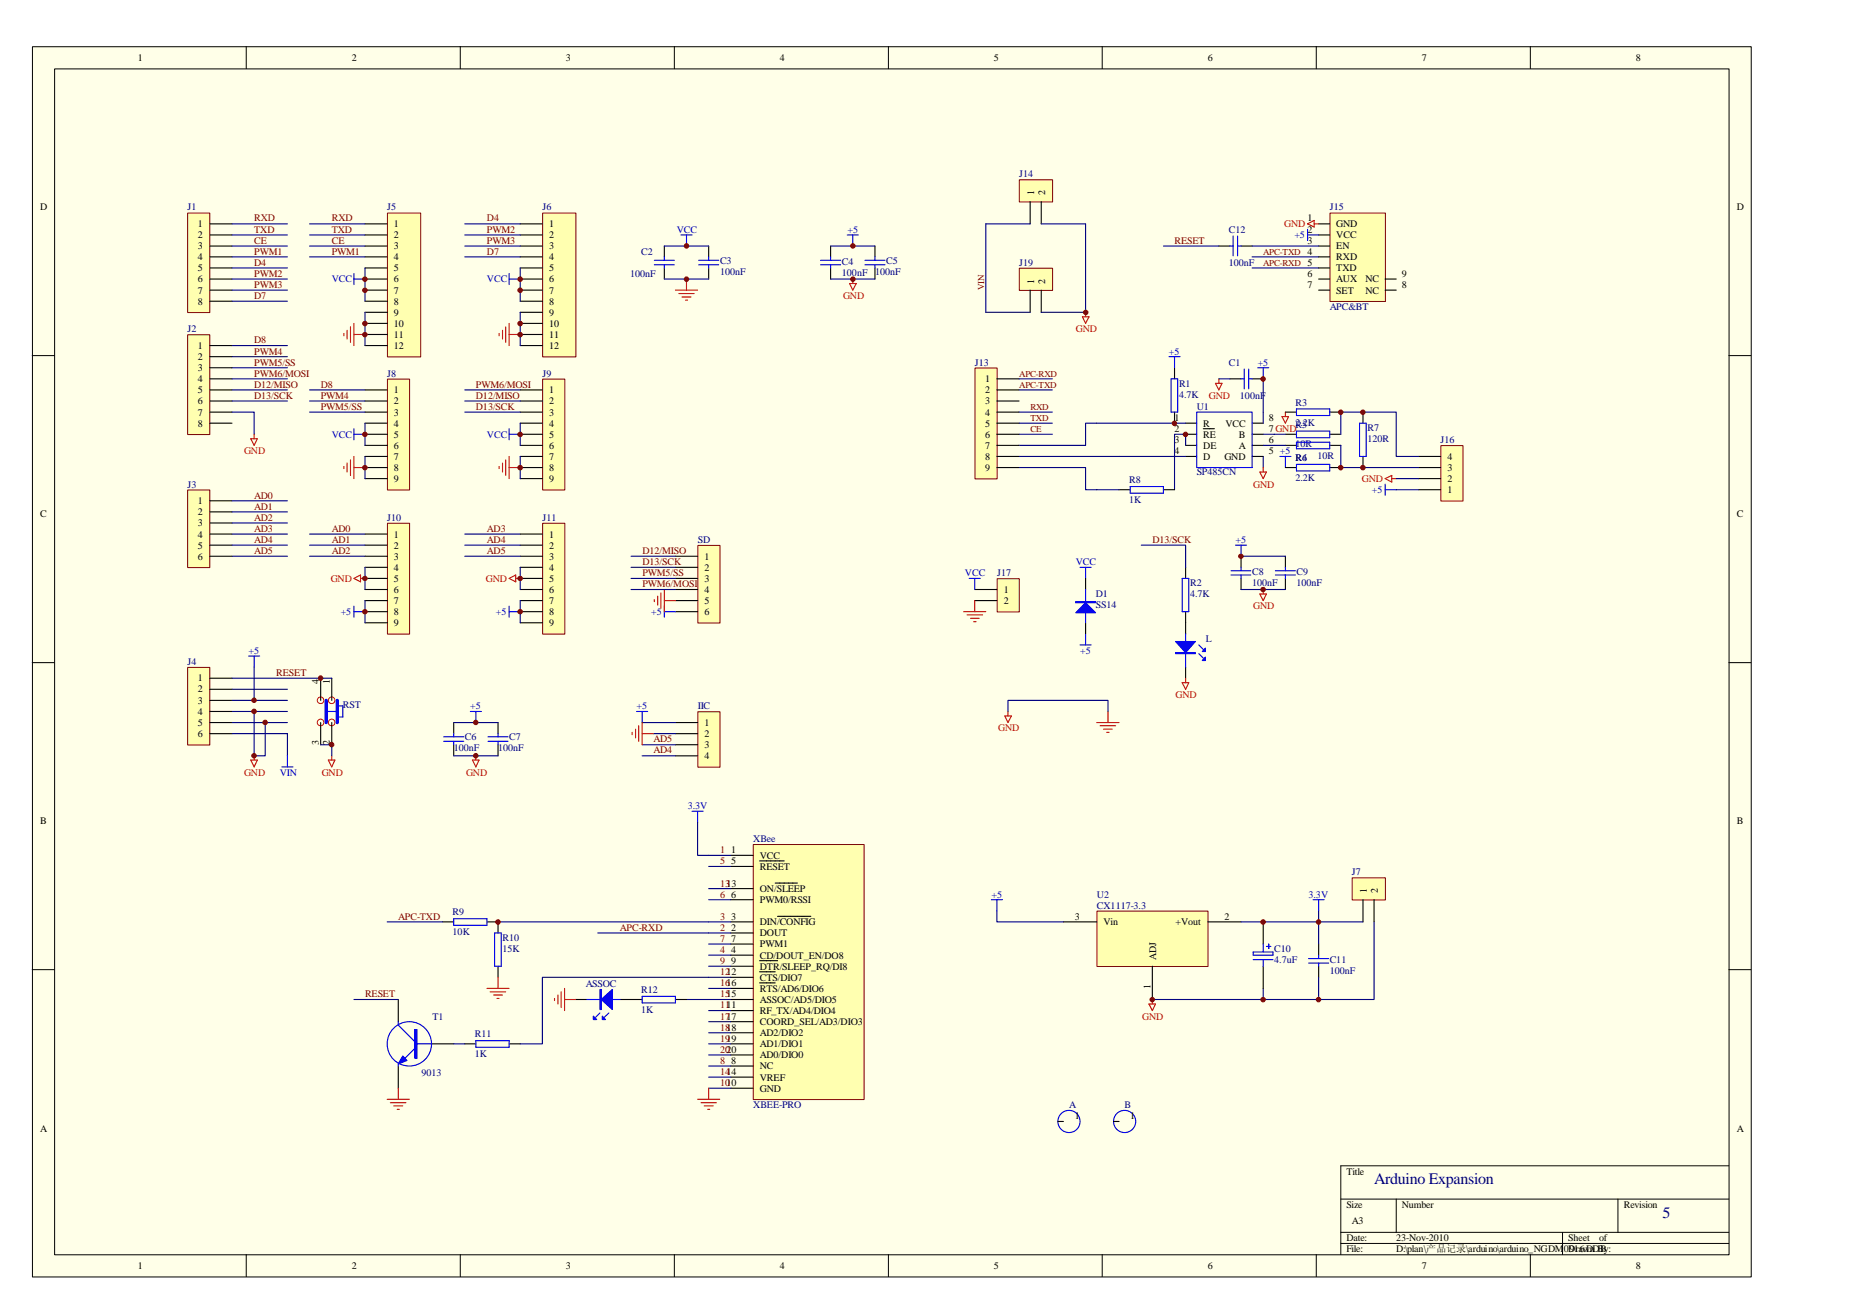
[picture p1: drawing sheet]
<svg xmlns="http://www.w3.org/2000/svg" width="297mm" height="210mm" viewBox="0 0 297 210" stroke-linecap="round" stroke-linejoin="round" font-family="sans-serif">
<path d="M5.2 7.5h275.7v197.3h-275.7z" fill="#ffffe8"/>
<g fill="none" stroke="#000" stroke-width=".16">
<path d="M5.2 7.5h275.7v197.3h-275.7zM8.8 11h268.5v190.2h-268.5zM39.5 7.5v3.5M73.8 7.5v3.5M108.2 7.5v3.5M142.5 7.5v3.5M176.8 7.5v3.5M211.1 7.5v3.5M245.4 7.5v3.5M5.2 57h3.5M277.3 57h3.5M5.2 106.3h3.5"/>
<path d="M277.3 106.3h3.5M5.2 155.5h3.5M277.3 155.5h3.5M215 192.3h62.3M215 197.6h62.3M215 199.4h62.3M223.9 192.3v5.3M250.6 197.6v3.6M259.5 192.3v5.3M277.3 186.9h-62.3v14.3M39.5 201.2v3.5M73.8 201.2v3.5"/>
<path d="M108.2 201.2v3.5M142.5 201.2v3.5M176.8 201.2v3.5M211.1 201.2v3.5M245.4 201.2v3.5"/>
</g>
<g fill="none" stroke="#000" stroke-width=".18">
<path d="M188.4 59v1.7M179.5 78.5h1.8M186.6 78.5h1.8M188.4 66.1v1.8M190.2 67.9h1.7M190.2 69.6h1.7M190.2 71.4h1.7M190.2 73.2h1.7M193 68.7h1.8M197.3 60.7h1.7M200.8 67.9h1.8M200.8 69.6h1.8"/>
<path d="M200.8 71.4h1.8M200.8 73.2h1.8M200.8 60.7h1.8M206.2 69.6h1.7M206.2 71.4h1.7M206.2 66.1h1.7M206.2 75h1.7M213.3 69.6h1.8M213.3 71.4h1.8M213.3 66.1h1.8M213.3 75h1.8M218.6 66.1v1.8"/>
<path d="M218.6 73.2v1.8M190.2 91v1.8M190.2 98.1v1.8"/>
</g>
<g fill="none" stroke="#00f" stroke-width=".18">
<path d="M187.5 57.2h1.8M188.4 57.2v1.8M199.6 59.2v3.2M200.3 59.2v3.2M201.7 59h1.8M202.6 59v1.7M181.3 78h5.3v1.1h-5.3zM187.8 60.7h1.1v5.4h-1.1zM191.9 66.1h8.9v8.9h-8.9zM199 60.7h.6M200.3 60.7h.5M205.3 73.2h1.7"/>
<path d="M206.2 73.2v1.8M207.9 65.6h5.4v1h-5.4zM207.9 69.1h5.4v1.1h-5.4zM207.9 70.9h5.4v1.1h-5.4zM207.9 74.5h5.4v1h-5.4zM218.1 67.9h1v5.3h-1zM189.6 92.8h1.1v5.3h-1.1zM198.2 87.4h1.7M199 87.4v1.8"/>
</g>
<path d="M194.9 61.5h1.1l-.5 1zM195.5 60.7v.8M202.1 75.7h1l-.5 1.1zM202.6 75v.7M205.6 66.8h1.1l-.5 1.1zM206.2 66.1v.7" fill="none" stroke="#f00" stroke-width=".18"/>
<path d="M179.5 73.2h10.7M190.2 71.4v-1.8h-1.8v8.9M195.5 60.7h1.8M202.6 60.7v7.2M202.6 73.2v1.8M202.6 69.6h3.6M202.6 71.4h3.6M215.1 66.1v3.5M215.1 71.4v3.6h3.5" fill="none" stroke="#000080" stroke-width=".18"/>
<path d="M231.1 71.5h3.6v8.8h-3.6z" fill="#ffffb0"/>
<path d="M231.1 71.5h3.6v8.8h-3.6z" fill="none" stroke="#800000" stroke-width=".16"/>
<path d="M227.5 78.5h3.6M227.5 76.8h3.6M227.5 75h3.6M227.5 73.2h3.6" fill="none" stroke="#000" stroke-width=".18"/>
<path d="M163.4 73.2h16.1M175.9 67.9h14.3M215.1 66.1h8.8v7.1h3.6M218.6 75h8.9M223.9 76.8h3.6" fill="none" stroke="#000080" stroke-width=".18"/>
<path d="M222.2 76.8l1-.6v1.1zM223.2 76.8h.7" fill="none" stroke="#f00" stroke-width=".18"/>
<path d="M62.2 34.2h5.3v23h-5.3z" fill="#ffffb0"/>
<path d="M62.1 34.2h5.4v23h-5.4z" fill="none" stroke="#800000" stroke-width=".16"/>
<path d="M58.5 35.9h3.6M58.5 37.7h3.6M58.5 39.5h3.6M58.5 41.2h3.6M58.5 43h3.6M58.5 44.7h3.6M58.5 46.5h3.6M58.5 48.3h3.6M58.5 50.1h3.6M58.5 51.9h3.6M58.5 53.6h3.6M58.5 55.4h3.6" fill="none" stroke="#000" stroke-width=".18"/>
<path d="M87.1 34.2h5.3v23h-5.3z" fill="#ffffb0"/>
<path d="M87 34.2h5.4v23h-5.4z" fill="none" stroke="#800000" stroke-width=".16"/>
<path d="M83.4 35.9h3.6M83.4 37.7h3.6M83.4 39.5h3.6M83.4 41.2h3.6M83.4 43h3.6M83.4 44.7h3.6M83.4 46.5h3.6M83.4 48.3h3.6M83.4 50.1h3.6M83.4 51.9h3.6M83.4 53.6h3.6M83.4 55.4h3.6" fill="none" stroke="#000" stroke-width=".18"/>
<path d="M40.2 70.4h1.1l-.5 1zM40.8 69.6v.8M40.2 121.9h1.1l-.5 1.1zM40.8 121.2v.7" fill="none" stroke="#f00" stroke-width=".18"/>
<path d="M160 92.8h3.5v5.3h-3.5z" fill="#ffffb0"/>
<path d="M159.9 92.8h3.6v5.3h-3.6z" fill="none" stroke="#800000" stroke-width=".16"/>
<path d="M156.3 94.5h3.6M156.3 96.3h3.6M190.2 99.9v1.7M190.2 107v1.8" fill="none" stroke="#000" stroke-width=".18"/>
<g fill="none" stroke="#f00" stroke-width=".18">
<path d="M173.6 50.8h1.1l-.6 1.1zM174.1 50.1v.7M154.6 98.1h3.5M155.1 98.6h2.5M155.7 99.1h1.4M156.2 99.7h.3M156.3 96.3v1.8M161.2 114.8h1l-.5 1.1zM161.7 114.1v.7M175.9 115.9h3.6M176.4 116.4h2.5M177 116.9h1.4"/>
<path d="M177.5 117.4h.4M177.7 114.1v1.8"/>
</g>
<path d="M155.4 92.8h1.8M156.3 92.8v1.7M190.2 101.6v5.4M192.3 104.8l.7 .7M192.3 103.4l.7 .7" fill="none" stroke="#00f" stroke-width=".18"/>
<path d="M158.1 35.9v14.2M174.1 35.9v14.2M161.7 114.1v-1.8h16v1.8" fill="none" stroke="#000080" stroke-width=".18"/>
<path d="M188.5 102.9h3.2l-1.5 1.7z" fill="#00f"/>
<path d="M188.5 102.9h3.2l-1.5 1.7zM188.5 104.6h3.2v.2h-3.2z" fill="none" stroke="#00f" stroke-width=".18"/>
<path d="M188.5 104.7h3.2" fill="none" stroke="#00f" stroke-width=".17"/>
<path d="M193.3 105.4v.5h-.5z" fill="#00f"/>
<path d="M193.3 105.4v.5h-.5z" fill="none" stroke="#00f" stroke-width=".18"/>
<path d="M193.3 103.9v.6h-.5z" fill="#00f"/>
<g fill="none" stroke="#00f" stroke-width=".18">
<path d="M109.2 37.7h1.8M110.1 37.7v1.8M135.9 37.7h1.8M136.8 37.7v1.8M209.7 36.8v1.8M209.7 37.7h1.8M104.9 42.5h3.3M104.9 41.7h3.3M106.5 41.2v.5M106.5 42.5v.5M112.1 42.5h3.2M112.1 41.7h3.2"/>
<path d="M113.7 41.2v.5M113.7 42.5v.5M131.6 42.5h3.2M131.6 41.7h3.2M133.2 41.2v.5M133.2 42.5v.5M138.7 42.5h3.2M138.7 41.7h3.2M140.3 41.2v.5M140.3 42.5v.5M222.2 77.6v1.8M222.2 78.5h1.7"/>
<path d="M173.2 91h1.8M174.1 91v1.8M197.4 92.2h3.2M197.4 91.5h3.2M199 91v.5M199 92.2v.6M204.6 92.2h3.2M204.6 91.5h3.2M206.2 91v.5M206.2 92.2v.6M71.2 118.9h3.2M71.2 118.2h3.2"/>
<path d="M72.8 117.6v.6M72.8 118.9v.5M75.4 114.1h1.8M76.3 114.1v1.8M78.3 118.9h3.2M78.3 118.2h3.2M79.9 117.6v.6M79.9 118.9v.5M173.2 103.4h1.8M174.1 101.6v1.8M193.3 103.9v.6h-.5z"/>
</g>
<g fill="none" stroke="#f00" stroke-width=".18">
<path d="M209.7 35.9l1.1-.6v1.1zM210.8 35.9h.7M108.3 46.5h3.6M108.9 47.1h2.4M109.4 47.6h1.4M109.9 48.1h.4M110.1 44.7v1.8M136.3 45.5h1l-.5 1zM136.8 44.7v.8M202.1 95.2h1l-.5 1.1zM202.6 94.5v.7M189.6 109.5h1.1l-.5 1z"/>
<path d="M190.2 108.8v.7M52.7 121.9h1l-.5 1.1zM53.2 121.2v.7M75.8 121.9h1l-.5 1.1zM76.3 121.2v.7"/>
</g>
<g fill="none" stroke="#000080" stroke-width=".18">
<path d="M106.5 39.5h7.2M133.2 39.5h7.1M106.5 44.7h7.2M133.2 44.7h7.1M200.8 41.2h10.7M200.8 43h10.7M163.4 75h10.7v3.5h5.4M163.4 66.1h5.4M163.4 67.9h5.4M163.4 69.6h5.4M175.9 67.9h-1.8v3.5h-10.7M223.9 78.5h3.6"/>
<path d="M199 89.2h7.2M199 94.5h7.2M72.8 115.9h7.1M72.8 121.2h7.1"/>
</g>
<g fill="none" stroke="#000" stroke-width=".18">
<path d="M106.5 39.5v1.7M113.7 39.5v1.7M133.2 39.5v1.7M140.3 39.5v1.7M106.5 43v1.7M113.7 43v1.7M133.2 43v1.7M140.3 43v1.7M199 89.2v1.8M199 92.8v1.7M206.2 89.2v1.8M206.2 92.8v1.7"/>
<path d="M72.8 115.9v1.7M72.8 119.4v1.8M79.9 115.9v1.7M79.9 119.4v1.8"/>
</g>
<path d="M156.4 59.1h3.5v17.7h-3.5z" fill="#ffffb0"/>
<path d="M156.4 59h3.5v17.8h-3.5z" fill="none" stroke="#800000" stroke-width=".16"/>
<path d="M159.9 60.7h3.5M159.9 62.5h3.5M159.9 64.3h3.5M159.9 66.1h3.5M159.9 67.9h3.5M159.9 69.6h3.5M159.9 71.4h3.5M159.9 73.2h3.5M159.9 75h3.5" fill="none" stroke="#000" stroke-width=".18"/>
<path d="M163.4 60.7h5.4M163.4 62.5h5.4" fill="none" stroke="#000080" stroke-width=".18"/>
<path d="M213.4 34.2h8.8v14.1h-8.8z" fill="#ffffb0"/>
<path d="M213.3 34.2h8.9v14.1h-8.9z" fill="none" stroke="#800000" stroke-width=".16"/>
<path d="M211.5 35.9h1.8M211.5 37.7h1.8M211.5 39.5h1.8M211.5 41.2h1.8M211.5 43h1.8M211.5 44.7h1.8M211.5 46.5h1.8M222.2 44.7h1.7M222.2 46.5h1.7" fill="none" stroke="#000" stroke-width=".18"/>
<circle cx="53.2" cy="112.3" r=".53" fill="#ffffe8"/>
<circle cx="53.2" cy="112.3" r=".53" fill="none" stroke="#f00" stroke-width=".16"/>
<circle cx="53.2" cy="115.9" r=".53" fill="#ffffe8"/>
<circle cx="53.2" cy="115.9" r=".53" fill="none" stroke="#f00" stroke-width=".16"/>
<circle cx="51.4" cy="112.3" r=".53" fill="#ffffe8"/>
<circle cx="51.4" cy="112.3" r=".53" fill="none" stroke="#f00" stroke-width=".16"/>
<circle cx="51.4" cy="115.9" r=".53" fill="#ffffe8"/>
<circle cx="51.4" cy="115.9" r=".53" fill="none" stroke="#f00" stroke-width=".16"/>
<path d="M51.4 108.8v3.5M51.4 115.9v3.5M53.2 108.8v3.5M53.2 115.9v3.5" fill="none" stroke="#000" stroke-width=".18"/>
<path d="M52.3 112.3v3.6M54.1 112.3v3.6" fill="none" stroke="#00f" stroke-width=".53"/>
<path d="M52.3 114.1h1.8M54.1 113.2h.9v1.8h-.9" fill="none" stroke="#00f" stroke-width=".18"/>
<path d="M51.4 119.4h1.8v1.8" fill="none" stroke="#000080" stroke-width=".18"/>
<path d="M30.1 34.2h3.6v15.9h-3.6z" fill="#ffffb0"/>
<path d="M30.1 34.2h3.6v15.9h-3.6z" fill="none" stroke="#800000" stroke-width=".16"/>
<path d="M33.7 35.9h3.5M33.7 37.7h3.5M33.7 39.5h3.5M33.7 41.2h3.5M33.7 43h3.5M33.7 44.7h3.5M33.7 46.5h3.5M33.7 48.3h3.5" fill="none" stroke="#000" stroke-width=".18"/>
<path d="M30.1 53.7h3.6v16h-3.6z" fill="#ffffb0"/>
<path d="M30.1 53.7h3.6v16h-3.6z" fill="none" stroke="#800000" stroke-width=".16"/>
<path d="M33.7 55.4h3.5M33.7 57.2h3.5M33.7 59h3.5M33.7 60.7h3.5M33.7 62.5h3.5M33.7 64.3h3.5M33.7 66.1h3.5M33.7 67.9h3.5" fill="none" stroke="#000" stroke-width=".18"/>
<path d="M30.1 78.6h3.6v12.4h-3.6z" fill="#ffffb0"/>
<path d="M30.1 78.6h3.6v12.4h-3.6z" fill="none" stroke="#800000" stroke-width=".16"/>
<path d="M33.7 80.3h3.5M33.7 82.1h3.5M33.7 83.9h3.5M33.7 85.6h3.5M33.7 87.4h3.5M33.7 89.2h3.5" fill="none" stroke="#000" stroke-width=".18"/>
<path d="M30.1 107.1h3.6v12.4h-3.6z" fill="#ffffb0"/>
<path d="M30.1 107h3.6v12.5h-3.6z" fill="none" stroke="#800000" stroke-width=".16"/>
<path d="M33.7 108.8h3.5M33.7 110.5h3.5M33.7 112.3h3.5M33.7 114.1h3.5M33.7 115.9h3.5M33.7 117.6h3.5" fill="none" stroke="#000" stroke-width=".18"/>
<g fill="none" stroke="#000080" stroke-width=".18">
<path d="M37.2 35.9h8.9M37.2 37.7h8.9M37.2 39.5h8.9M49.7 35.9h8.8M49.7 37.7h8.8M49.7 39.5h8.8M74.5 35.9h8.9M74.5 37.7h8.9M74.5 39.5h8.9M37.2 41.2h8.9M37.2 43h8.9M37.2 44.7h8.9"/>
<path d="M37.2 46.5h8.9M37.2 48.3h8.9M37.2 55.4h8.9M37.2 57.2h8.9M37.2 59h8.9M49.7 41.2h8.8M58.5 43v5.3M58.5 50.1v5.3M74.5 41.2h8.9M83.4 43v5.3M83.4 50.1v5.3M37.2 66.1h3.6v3.5"/>
<path d="M37.2 60.7h8.9M37.2 62.5h8.9M37.2 64.3h8.9M37.2 80.3h8.9M37.2 82.1h8.9M37.2 83.9h8.9M37.2 85.6h8.9M37.2 87.4h8.9M37.2 89.2h8.9M37.2 108.8h16M37.2 110.5h8.9M37.2 112.3h8.9"/>
<path d="M37.2 114.1h8.9M37.2 115.9h8.9M37.2 117.6h8.9v3.6M40.8 114.1v7.1h1.7v-5.3M40.8 107v5.3"/>
</g>
<path d="M56.8 43.9v1.7M56.8 44.7h1.7M81.7 44.7h1.7M81.7 43.9v1.7M39.9 105.2h1.8M40.8 105.2v1.8M45.2 123h1.8M46.1 121.2v1.8" fill="none" stroke="#00f" stroke-width=".18"/>
<path d="M55.2 53.5v.3M55.7 53v1.4M56.2 52.4v2.5M56.8 51.9v3.5M56.8 53.6h1.7M80 53.5v.3M80.6 53v1.4M81.1 52.4v2.5M81.7 53.6h1.7M81.7 51.9v3.5" fill="none" stroke="#f00" stroke-width=".18"/>
<path d="M62.2 60.8h3.5v17.8h-3.5z" fill="#ffffb0"/>
<path d="M62.1 60.8h3.6v17.8h-3.6z" fill="none" stroke="#800000" stroke-width=".16"/>
<path d="M58.5 62.5h3.6M58.5 64.3h3.6M58.5 66.1h3.6M58.5 67.9h3.6M58.5 69.6h3.6M58.5 71.4h3.6M58.5 73.2h3.6M58.5 75h3.6M58.5 76.8h3.6" fill="none" stroke="#000" stroke-width=".18"/>
<path d="M87.1 60.8h3.5v17.8h-3.5z" fill="#ffffb0"/>
<path d="M87 60.8h3.6v17.8h-3.6z" fill="none" stroke="#800000" stroke-width=".16"/>
<path d="M83.4 62.5h3.6M83.4 64.3h3.6M83.4 66.1h3.6M83.4 67.9h3.6M83.4 69.6h3.6M83.4 71.4h3.6M83.4 73.2h3.6M83.4 75h3.6M83.4 76.8h3.6" fill="none" stroke="#000" stroke-width=".18"/>
<path d="M55.2 74.8v.3M55.7 74.3v1.4M56.2 73.7v2.5M56.8 73.2v3.6M56.8 75h1.7M80 74.8v.3M80.6 74.3v1.4M81.1 73.7v2.5M81.7 75h1.7M81.7 73.2v3.6" fill="none" stroke="#f00" stroke-width=".18"/>
<path d="M49.7 62.5h8.8M49.7 64.3h8.8M49.7 66.1h8.8M58.5 67.9v3.5M58.5 73.2v3.6M74.5 62.5h8.9M74.5 64.3h8.9M74.5 66.1h8.9M83.4 67.9v3.5M83.4 73.2v3.6" fill="none" stroke="#000080" stroke-width=".18"/>
<path d="M56.8 68.7v1.8M56.8 69.6h1.7M81.7 69.6h1.7M81.7 68.7v1.8" fill="none" stroke="#00f" stroke-width=".18"/>
<path d="M62.2 83.9h3.5v17.8h-3.5z" fill="#ffffb0"/>
<path d="M62.1 83.9h3.6v17.8h-3.6z" fill="none" stroke="#800000" stroke-width=".16"/>
<path d="M58.5 85.6h3.6M58.5 87.4h3.6M58.5 89.2h3.6M58.5 91h3.6M58.5 92.8h3.6M58.5 94.5h3.6M58.5 96.3h3.6M58.5 98.1h3.6M58.5 99.9h3.6" fill="none" stroke="#000" stroke-width=".18"/>
<path d="M87.1 83.9h3.5v17.8h-3.5z" fill="#ffffb0"/>
<path d="M87 83.9h3.6v17.8h-3.6z" fill="none" stroke="#800000" stroke-width=".16"/>
<path d="M83.4 85.6h3.6M83.4 87.4h3.6M83.4 89.2h3.6M83.4 91h3.6M83.4 92.8h3.6M83.4 94.5h3.6M83.4 96.3h3.6M83.4 98.1h3.6M83.4 99.9h3.6" fill="none" stroke="#000" stroke-width=".18"/>
<path d="M49.7 85.6h8.8M49.7 87.4h8.8M49.7 89.2h8.8M58.5 91v3.5M58.5 96.3v3.6M74.5 85.6h8.9M74.5 87.4h8.9M74.5 89.2h8.9M83.4 91v3.5M83.4 96.3v3.6" fill="none" stroke="#000080" stroke-width=".18"/>
<path d="M56.8 92.8l1-.6v1.1zM57.8 92.8h.7M81.7 92.8l1-.6v1.1zM82.7 92.8h.7" fill="none" stroke="#f00" stroke-width=".18"/>
<path d="M56.8 97.2v1.8M56.8 98.1h1.7M81.7 98.1h1.7M81.7 97.2v1.8" fill="none" stroke="#00f" stroke-width=".18"/>
<path d="M163.5 43.1h5.3v3.5h-5.3z" fill="#ffffb0"/>
<path d="M163.5 43h5.3v3.6h-5.3z" fill="none" stroke="#800000" stroke-width=".16"/>
<path d="M165.2 46.5v3.6M167 46.5v3.6" fill="none" stroke="#000" stroke-width=".18"/>
<path d="M158.1 50.1h7.1M167 50.1h7.1" fill="none" stroke="#000080" stroke-width=".18"/>
<path d="M112 114.2h3.5v8.8h-3.5z" fill="#ffffb0"/>
<path d="M111.9 114.1h3.6v8.9h-3.6z" fill="none" stroke="#800000" stroke-width=".16"/>
<path d="M108.3 115.9h3.6M108.3 117.6h3.6M108.3 119.4h3.6M108.3 121.2h3.6" fill="none" stroke="#000" stroke-width=".18"/>
<path d="M103 119.4h5.3M103 115.9h5.3M104.8 117.6h3.5M103 121.2h5.3" fill="none" stroke="#000080" stroke-width=".18"/>
<path d="M102.1 114.1h1.8M103 114.1v1.8" fill="none" stroke="#00f" stroke-width=".18"/>
<path d="M101.4 117.4v.4M101.9 116.9v1.4M102.4 116.4v2.5M103 115.9v3.5M103 117.6h1.8" fill="none" stroke="#f00" stroke-width=".18"/>
<circle cx="58.5" cy="44.8" r=".36" fill="#800000"/>
<circle cx="58.5" cy="44.8" r=".36" fill="none" stroke="#800000" stroke-width=".16"/>
<circle cx="58.5" cy="46.5" r=".36" fill="#800000"/>
<circle cx="58.5" cy="46.5" r=".36" fill="none" stroke="#800000" stroke-width=".16"/>
<circle cx="58.5" cy="51.9" r=".36" fill="#800000"/>
<circle cx="58.5" cy="51.9" r=".36" fill="none" stroke="#800000" stroke-width=".16"/>
<circle cx="58.5" cy="53.7" r=".36" fill="#800000"/>
<circle cx="58.5" cy="53.7" r=".36" fill="none" stroke="#800000" stroke-width=".16"/>
<circle cx="83.4" cy="44.8" r=".36" fill="#800000"/>
<circle cx="83.4" cy="44.8" r=".36" fill="none" stroke="#800000" stroke-width=".16"/>
<circle cx="83.4" cy="46.5" r=".36" fill="#800000"/>
<circle cx="83.4" cy="46.5" r=".36" fill="none" stroke="#800000" stroke-width=".16"/>
<circle cx="83.4" cy="51.9" r=".36" fill="#800000"/>
<circle cx="83.4" cy="51.9" r=".36" fill="none" stroke="#800000" stroke-width=".16"/>
<circle cx="83.4" cy="53.7" r=".36" fill="#800000"/>
<circle cx="83.4" cy="53.7" r=".36" fill="none" stroke="#800000" stroke-width=".16"/>
<circle cx="40.7" cy="121.2" r=".36" fill="#800000"/>
<circle cx="40.7" cy="121.2" r=".36" fill="none" stroke="#800000" stroke-width=".16"/>
<circle cx="76.3" cy="121.2" r=".36" fill="#800000"/>
<circle cx="76.3" cy="121.2" r=".36" fill="none" stroke="#800000" stroke-width=".16"/>
<circle cx="76.3" cy="115.8" r=".36" fill="#800000"/>
<circle cx="76.3" cy="115.8" r=".36" fill="none" stroke="#800000" stroke-width=".16"/>
<circle cx="51.4" cy="108.7" r=".36" fill="#800000"/>
<circle cx="51.4" cy="108.7" r=".36" fill="none" stroke="#800000" stroke-width=".16"/>
<circle cx="53.2" cy="119.4" r=".36" fill="#800000"/>
<circle cx="53.2" cy="119.4" r=".36" fill="none" stroke="#800000" stroke-width=".16"/>
<circle cx="40.7" cy="112.3" r=".36" fill="#800000"/>
<circle cx="40.7" cy="112.3" r=".36" fill="none" stroke="#800000" stroke-width=".16"/>
<circle cx="40.7" cy="114.1" r=".36" fill="#800000"/>
<circle cx="40.7" cy="114.1" r=".36" fill="none" stroke="#800000" stroke-width=".16"/>
<circle cx="42.5" cy="115.8" r=".36" fill="#800000"/>
<circle cx="42.5" cy="115.8" r=".36" fill="none" stroke="#800000" stroke-width=".16"/>
<circle cx="58.5" cy="69.7" r=".36" fill="#800000"/>
<circle cx="58.5" cy="69.7" r=".36" fill="none" stroke="#800000" stroke-width=".16"/>
<circle cx="58.5" cy="75" r=".36" fill="#800000"/>
<circle cx="58.5" cy="75" r=".36" fill="none" stroke="#800000" stroke-width=".16"/>
<circle cx="83.4" cy="69.7" r=".36" fill="#800000"/>
<circle cx="83.4" cy="69.7" r=".36" fill="none" stroke="#800000" stroke-width=".16"/>
<circle cx="83.4" cy="75" r=".36" fill="#800000"/>
<circle cx="83.4" cy="75" r=".36" fill="none" stroke="#800000" stroke-width=".16"/>
<circle cx="58.5" cy="92.8" r=".35" fill="#800000"/>
<circle cx="58.5" cy="92.8" r=".35" fill="none" stroke="#800000" stroke-width=".16"/>
<circle cx="58.5" cy="98.1" r=".35" fill="#800000"/>
<circle cx="58.5" cy="98.1" r=".35" fill="none" stroke="#800000" stroke-width=".16"/>
<circle cx="83.4" cy="92.8" r=".35" fill="#800000"/>
<circle cx="83.4" cy="92.8" r=".35" fill="none" stroke="#800000" stroke-width=".16"/>
<circle cx="83.4" cy="98.1" r=".35" fill="#800000"/>
<circle cx="83.4" cy="98.1" r=".35" fill="none" stroke="#800000" stroke-width=".16"/>
<path d="M120.9 135.5h17.7v40.8h-17.7z" fill="#ffffb0"/>
<path d="M120.8 135.4h17.8v40.9h-17.8z" fill="none" stroke="#800000" stroke-width=".16"/>
<g fill="none" stroke="#000" stroke-width=".18">
<path d="M117.2 137.2h3.6M117.2 138.9h3.6M121.8 138h4M71 147.8h1.8M78.1 147.8h1.8v1.8M79.9 154.9v1.8M117.2 149.6h3.6M117.2 147.8h3.6M117.2 153.2h3.6M117.2 144.3h3.6M117.2 142.5h3.6M117.2 154.9h3.6"/>
<path d="M117.2 156.7h3.6M117.2 158.5h3.6M117.2 151.4h3.6M121.8 154.1h2.9M121.8 155.8h2.5M121.8 157.6h2.5M124.3 141.6h3.6M124.7 146.9h5.3M74.5 167.4h1.8M81.7 167.4h1.7M92.3 160.3h1.8M99.4 160.3h3.6"/>
<path d="M108.3 160.3h1.8M117.2 160.3h3.6M117.2 162.1h3.6M117.2 163.8h3.6M117.2 165.6h3.6M117.2 167.4h3.6M117.2 169.2h3.6M117.2 172.7h3.6M117.2 174.5h3.6M117.2 170.9h3.6"/>
</g>
<g fill="none" stroke="#000080" stroke-width=".18">
<path d="M113.7 138.9h3.5M113.7 137.2h3.5M113.7 158.5h3.5M113.7 142.5h3.5M113.7 144.3h3.5M113.7 147.8h3.5M113.7 149.6h3.5M113.7 151.4h3.5M113.7 153.2h3.5M113.7 154.9h3.5M113.7 156.7h3.5M110.1 160.3h7.1"/>
<path d="M113.7 162.1h3.5M113.7 163.8h3.5M113.7 165.6h3.5M113.7 167.4h3.5M113.7 169.2h3.5M113.7 170.9h3.5M113.7 172.7h3.5M113.7 174.5h3.5"/>
</g>
<path d="M72.8 147.3h5.3v1.1h-5.3zM79.3 149.6h1.1v5.3h-1.1zM103 159.8h5.3v1h-5.3zM76.3 166.9h5.4v1h-5.4zM94.1 160.3h5.3M96.2 162.4l-.7 .7M97.7 162.4l-.8 .7" fill="none" stroke="#00f" stroke-width=".18"/>
<path d="M96.4 160.3l1.8-1.6v3.2z" fill="#00f"/>
<path d="M96.2 158.7h.2v3.2h-.2zM96.4 160.3l1.8-1.6v3.2z" fill="none" stroke="#00f" stroke-width=".18"/>
<path d="M96.3 158.7v3.2" fill="none" stroke="#00f" stroke-width=".21"/>
<path d="M95.2 162.9l.5 .6h-.5z" fill="#00f"/>
<path d="M95.2 162.9l.5 .6h-.5z" fill="none" stroke="#00f" stroke-width=".18"/>
<path d="M96.6 162.9l.5 .6h-.5z" fill="#00f"/>
<path d="M63.9 163.8v.6l2.6 2.6M63.9 170.6v.3M66.5 165.1h.4v4.6h-.4zM66.5 168.1l-1.6 1.6M66.5 167.4h2.7M96.6 162.9l.5 .6h-.5z" fill="none" stroke="#00f" stroke-width=".18"/>
<path d="M78.1 158.5h3.6M78.6 159h2.5M79.2 159.6h1.4M79.9 156.7v1.8M89.5 159.6v1.4M90 159v2.5M90.5 158.5v3.6M79.7 160.1h.3M88.9 160.1v.3M90.5 160.3h1.8" fill="none" stroke="#f00" stroke-width=".18"/>
<path d="M79.9 147.8h33.8M113.7 156.7h-26.7v10.7h-3.6" fill="none" stroke="#000080" stroke-width=".18"/>
<path d="M63.9 160.3v3.5M63.9 170.9v3.6M69.2 167.4h3.6" fill="none" stroke="#000" stroke-width=".18"/>
<path d="M66.7 165.1v4.6" fill="none" stroke="#00f" stroke-width=".34"/>
<path d="M64.6 169.3l.7 .8-1.4 .5z" fill="#00f"/>
<g fill="none" stroke="#00f" stroke-width=".18">
<path d="M111 130.1h1.8M111.9 130.1v1.8M64.6 169.3l.7 .8-1.4 .5z"/>
<circle cx="65.7" cy="167.4" r="3.6"/>
</g>
<path d="M111.9 131.9v5.3h1.8M56.8 160.3h7.1M72.8 167.4h1.7" fill="none" stroke="#000080" stroke-width=".18"/>
<path d="M62.1 176.3h3.6M62.6 176.8h2.5M63.2 177.3h1.4M63.7 177.9h.3M63.9 174.5v1.8M111.9 176.3h3.5M112.4 176.8h2.5M112.9 177.3h1.5M113.5 177.9h.3M113.7 174.5v1.8" fill="none" stroke="#f00" stroke-width=".18"/>
<path d="M176 146.1h17.8v8.9h-17.8z" fill="#ffffb0"/>
<path d="M175.9 146.1h17.9v8.9h-17.9z" fill="none" stroke="#800000" stroke-width=".16"/>
<path d="M170.6 147.8h5.3M184.8 154.9v5.4M193.7 147.8h5.3M202.6 147.8v3.6M202.6 154.9v3.6M211.5 151.4v1.8M211.5 154.9v1.8" fill="none" stroke="#000" stroke-width=".18"/>
<path d="M184.3 161h1l-.5 1.1zM184.8 160.3v.7" fill="none" stroke="#f00" stroke-width=".18"/>
<path d="M62.1 147.8h8.9M95.9 149.6h17.8M159.9 146v1.8h10.7M202.6 158.5v1.8h-17.8M211.5 146v1.8h-12.5M211.5 156.7v3.6h-8.9M211.5 147.8v3.6" fill="none" stroke="#000080" stroke-width=".18"/>
<g fill="none" stroke="#00f" stroke-width=".18">
<path d="M159 144.3h1.8M159.9 144.3v1.7M201 152.7h3.2v.5h-3.2zM201 153.9h3.2M202.6 151.4v1.3M202.6 153.9v1M203.1 151.8h.7M203.5 151.4v.7M209.9 154.4h3.2M209.9 153.7h3.2M210.6 144.3h1.8M211.5 144.3v1.7"/>
<path d="M211.5 153.2v.5M211.5 154.4v.5"/>
</g>
<circle cx="190.1" cy="69.7" r=".36" fill="#800000"/>
<circle cx="190.1" cy="69.7" r=".36" fill="none" stroke="#800000" stroke-width=".16"/>
<circle cx="202.6" cy="94.5" r=".35" fill="#800000"/>
<circle cx="202.6" cy="94.5" r=".35" fill="none" stroke="#800000" stroke-width=".16"/>
<circle cx="110.1" cy="44.8" r=".35" fill="#800000"/>
<circle cx="110.1" cy="44.8" r=".35" fill="none" stroke="#800000" stroke-width=".16"/>
<circle cx="110.1" cy="39.4" r=".35" fill="#800000"/>
<circle cx="110.1" cy="39.4" r=".35" fill="none" stroke="#800000" stroke-width=".16"/>
<path d="M112 87.5h3.5v12.4h-3.5z" fill="#ffffb0"/>
<path d="M111.9 87.5h3.6v12.4h-3.6z" fill="none" stroke="#800000" stroke-width=".16"/>
<path d="M108.3 89.2h3.6M108.3 91h3.6M108.3 92.8h3.6M108.3 94.5h3.6M108.3 96.3h3.6M108.3 98.1h3.6" fill="none" stroke="#000" stroke-width=".18"/>
<path d="M106.5 97.2v1.8M106.5 98.1h1.8" fill="none" stroke="#00f" stroke-width=".18"/>
<path d="M104.9 96.1v.4M105.5 95.6v1.4M106 95.1v2.4M106.5 94.5v3.6M106.5 96.3h1.8" fill="none" stroke="#f00" stroke-width=".18"/>
<path d="M101.2 89.2h7.1M101.2 91h7.1M101.2 92.8h7.1M101.2 94.5h7.1" fill="none" stroke="#000080" stroke-width=".18"/>
<circle cx="202.6" cy="60.8" r=".36" fill="#800000"/>
<circle cx="202.6" cy="60.8" r=".36" fill="none" stroke="#800000" stroke-width=".16"/>
<circle cx="215" cy="66.1" r=".36" fill="#800000"/>
<circle cx="215" cy="66.1" r=".36" fill="none" stroke="#800000" stroke-width=".16"/>
<circle cx="215" cy="75" r=".36" fill="#800000"/>
<circle cx="215" cy="75" r=".36" fill="none" stroke="#800000" stroke-width=".16"/>
<circle cx="218.6" cy="66.1" r=".36" fill="#800000"/>
<circle cx="218.6" cy="66.1" r=".36" fill="none" stroke="#800000" stroke-width=".16"/>
<circle cx="218.6" cy="75" r=".36" fill="#800000"/>
<circle cx="218.6" cy="75" r=".36" fill="none" stroke="#800000" stroke-width=".16"/>
<circle cx="199" cy="89.2" r=".35" fill="#800000"/>
<circle cx="199" cy="89.2" r=".35" fill="none" stroke="#800000" stroke-width=".16"/>
<path d="M183 87.4h7.2v3.6" fill="none" stroke="#000080" stroke-width=".18"/>
<path d="M163.5 28.9h5.3v3.5h-5.3z" fill="#ffffb0"/>
<path d="M163.5 28.8h5.3v3.6h-5.3z" fill="none" stroke="#800000" stroke-width=".16"/>
<path d="M165.2 32.3v3.6M167 32.3v3.6" fill="none" stroke="#000" stroke-width=".18"/>
<path d="M158.1 35.9h7.1M167 35.9h7.1" fill="none" stroke="#000080" stroke-width=".18"/>
<path d="M216.9 140.8h5.3v3.5h-5.3z" fill="#ffffb0"/>
<path d="M216.9 140.8h5.3v3.5h-5.3z" fill="none" stroke="#800000" stroke-width=".16"/>
<path d="M218.6 144.3v3.5M220.4 144.3v3.5" fill="none" stroke="#000" stroke-width=".18"/>
<path d="M211.5 147.8h7.1M220.4 147.8v12.5h-8.9" fill="none" stroke="#000080" stroke-width=".18"/>
<circle cx="79.9" cy="147.8" r=".36" fill="#800000"/>
<circle cx="79.9" cy="147.8" r=".36" fill="none" stroke="#800000" stroke-width=".16"/>
<circle cx="188.4" cy="67.9" r=".36" fill="#800000"/>
<circle cx="188.4" cy="67.9" r=".36" fill="none" stroke="#800000" stroke-width=".16"/>
<path d="M195.5 39.5h1.8M199 39.5h1.8" fill="none" stroke="#000" stroke-width=".18"/>
<path d="M197.3 39.5h.5M197.8 37.8v3.2M198.5 39.5h.5M198.5 37.8v3.2" fill="none" stroke="#00f" stroke-width=".18"/>
<path d="M186.6 39.5h8.9M200.8 39.5h10.7" fill="none" stroke="#000080" stroke-width=".18"/>
<circle cx="184.8" cy="160.3" r=".36" fill="#800000"/>
<circle cx="184.8" cy="160.3" r=".36" fill="none" stroke="#800000" stroke-width=".16"/>
<circle cx="202.6" cy="160.3" r=".36" fill="#800000"/>
<circle cx="202.6" cy="160.3" r=".36" fill="none" stroke="#800000" stroke-width=".16"/>
<circle cx="202.6" cy="147.8" r=".36" fill="#800000"/>
<circle cx="202.6" cy="147.8" r=".36" fill="none" stroke="#800000" stroke-width=".16"/>
<circle cx="211.5" cy="147.8" r=".36" fill="#800000"/>
<circle cx="211.5" cy="147.8" r=".36" fill="none" stroke="#800000" stroke-width=".16"/>
<circle cx="211.5" cy="160.3" r=".36" fill="#800000"/>
<circle cx="211.5" cy="160.3" r=".36" fill="none" stroke="#800000" stroke-width=".16"/>
<circle cx="174.1" cy="50.1" r=".36" fill="#800000"/>
<circle cx="174.1" cy="50.1" r=".36" fill="none" stroke="#800000" stroke-width=".16"/>
<circle cx="136.8" cy="44.8" r=".36" fill="#800000"/>
<circle cx="136.8" cy="44.8" r=".36" fill="none" stroke="#800000" stroke-width=".16"/>
<circle cx="136.8" cy="39.4" r=".36" fill="#800000"/>
<circle cx="136.8" cy="39.4" r=".36" fill="none" stroke="#800000" stroke-width=".16"/>
<path d="M174.1 92.8v1.7M174.1 99.9v1.7" fill="none" stroke="#000" stroke-width=".18"/>
<path d="M174.1 94.5v5.4" fill="none" stroke="#00f" stroke-width=".18"/>
<path d="M174.1 96.6l1.6 1.7h-3.2z" fill="#00f"/>
<g fill="none" stroke="#00f" stroke-width=".18">
<path d="M172.5 96.5h3.2v.1h-3.2zM174.1 96.6l1.6 1.7h-3.2z"/>
<circle cx="171.4" cy="179.8" r="1.78"/>
<circle cx="180.4" cy="179.8" r="1.78"/>
</g>
<path d="M169.7 179.8h.9M178.6 179.8h.9" fill="none" stroke="#000" stroke-width=".18"/>
<g font-size="2.6" fill="#000080">
<text x="220.4" y="189.9">Arduino Expansion</text>
<text x="266.7" y="195.2">5</text>
</g>
<g font-size="1.6">
<text x="22.1" y="9.7">1</text>
<text x="56.4" y="9.7">2</text>
<text x="90.8" y="9.7">3</text>
<text x="125" y="9.7">4</text>
<text x="159.4" y="9.7">5</text>
<text x="193.7" y="9.7">6</text>
<text x="228" y="9.7">7</text>
<text x="262.4" y="9.7">8</text>
<text x="6.4" y="33.7">D</text>
<text x="165.9" y="31.3" transform="rotate(-90 165.9 31.3)">1</text>
<text x="167.6" y="31.3" transform="rotate(-90 167.6 31.3)">2</text>
<text x="209.7" y="35.5">1</text>
<text x="278.6" y="33.7">D</text>
<text x="31.7" y="36.4">1</text>
<text x="31.7" y="38.2">2</text>
<text x="31.7" y="40">3</text>
<text x="31.7" y="41.7">4</text>
<text x="63.2" y="36.4">1</text>
<text x="63.2" y="38.2">2</text>
<text x="63.2" y="40">3</text>
<text x="63.2" y="41.7">4</text>
<text x="88.1" y="36.4">1</text>
<text x="88.1" y="38.2">2</text>
<text x="88.1" y="40">3</text>
<text x="88.1" y="41.7">4</text>
<text x="209.7" y="37.3">2</text>
<text x="209.7" y="39.1">3</text>
<text x="214.3" y="36.4">GND</text>
<text x="214.3" y="38.2">VCC</text>
<text x="214.3" y="40">EN</text>
<text x="214.3" y="41.7">RXD</text>
<text x="31.7" y="43.5">5</text>
<text x="31.7" y="45.3">6</text>
<text x="31.7" y="47.1">7</text>
<text x="63.2" y="43.5">5</text>
<text x="63.2" y="45.3">6</text>
<text x="63.2" y="47.1">7</text>
<text x="88.1" y="43.5">5</text>
<text x="88.1" y="45.3">6</text>
<text x="88.1" y="47.1">7</text>
<text x="165.9" y="45.5" transform="rotate(-90 165.9 45.5)">1</text>
<text x="167.6" y="45.5" transform="rotate(-90 167.6 45.5)">2</text>
<text x="209.7" y="44.4">6</text>
<text x="209.7" y="46.2">7</text>
<text x="214.3" y="43.5">TXD</text>
<text x="214.3" y="45.3">AUX</text>
<text x="214.3" y="47.1">SET</text>
<text x="219" y="47.1">NC</text>
<text x="219" y="45.3">NC</text>
<text x="224.8" y="46.2">8</text>
<text x="224.8" y="44.4">9</text>
<text x="31.7" y="48.9">8</text>
<text x="63.2" y="48.9">8</text>
<text x="63.2" y="50.6">9</text>
<text x="63.2" y="52.4">10</text>
<text x="88.1" y="48.9">8</text>
<text x="88.1" y="50.6">9</text>
<text x="88.1" y="52.4">10</text>
<text x="31.7" y="56">1</text>
<text x="31.7" y="57.7">2</text>
<text x="31.7" y="59.5">3</text>
<text x="63.2" y="54.2">11</text>
<text x="63.2" y="56">12</text>
<text x="88.1" y="54.2">11</text>
<text x="88.1" y="56">12</text>
<text x="31.7" y="61.3">4</text>
<text x="31.7" y="63.1">5</text>
<text x="31.7" y="64.9">6</text>
<text x="63.2" y="63.1">1</text>
<text x="63.2" y="64.9">2</text>
<text x="88.1" y="63.1">1</text>
<text x="88.1" y="64.9">2</text>
<text x="158" y="61.3">1</text>
<text x="158" y="63.1">2</text>
<text x="158" y="64.9">3</text>
<text x="31.7" y="66.6">7</text>
<text x="31.7" y="68.4">8</text>
<text x="63.2" y="66.6">3</text>
<text x="63.2" y="68.4">4</text>
<text x="63.2" y="70.2">5</text>
<text x="63.2" y="72">6</text>
<text x="88.1" y="66.6">3</text>
<text x="88.1" y="68.4">4</text>
<text x="88.1" y="70.2">5</text>
<text x="88.1" y="72">6</text>
<text x="158" y="66.6">4</text>
<text x="158" y="68.4">5</text>
<text x="158" y="70.2">6</text>
<text x="158" y="72">7</text>
<text x="188.4" y="67.5">1</text>
<text x="188.4" y="69.3">2</text>
<text x="188.4" y="71.1">3</text>
<text x="193" y="68.4">R</text>
<text x="193" y="70.2">RE</text>
<text x="193" y="72">DE</text>
<text x="196.6" y="68.4">VCC</text>
<text x="198.7" y="72">A</text>
<text x="198.7" y="70.2">B</text>
<text x="203.5" y="67.5">8</text>
<text x="203.5" y="71.1">6</text>
<text x="203.5" y="69.3">7GND</text>
<text x="63.2" y="73.7">7</text>
<text x="63.2" y="75.5">8</text>
<text x="63.2" y="77.3">9</text>
<text x="88.1" y="73.7">7</text>
<text x="88.1" y="75.5">8</text>
<text x="88.1" y="77.3">9</text>
<text x="158" y="73.7">8</text>
<text x="158" y="75.5">9</text>
<text x="188.4" y="72.9">4</text>
<text x="193" y="73.7">D</text>
<text x="196.4" y="73.7">GND</text>
<text x="203.5" y="72.9">5 +5</text>
<text x="232.2" y="77.3">2</text>
<text x="232.2" y="75.5">3</text>
<text x="232.2" y="73.7">4</text>
<text x="6.4" y="83">C</text>
<text x="31.7" y="80.9">1</text>
<text x="31.7" y="82.6">2</text>
<text x="232.2" y="79.1">1</text>
<text x="278.6" y="83">C</text>
<text x="31.7" y="84.4">3</text>
<text x="31.7" y="86.2">4</text>
<text x="31.7" y="88">5</text>
<text x="31.7" y="89.7">6</text>
<text x="63.2" y="86.2">1</text>
<text x="63.2" y="88">2</text>
<text x="63.2" y="89.7">3</text>
<text x="88.1" y="86.2">1</text>
<text x="88.1" y="88">2</text>
<text x="88.1" y="89.7">3</text>
<text x="113" y="89.7">1</text>
<text x="63.2" y="91.5">4</text>
<text x="63.2" y="93.3">5</text>
<text x="63.2" y="95">6</text>
<text x="88.1" y="91.5">4</text>
<text x="88.1" y="93.3">5</text>
<text x="88.1" y="95">6</text>
<text x="113" y="91.5">2</text>
<text x="113" y="93.3">3</text>
<text x="113" y="95">4</text>
<text x="161" y="95">1</text>
<text x="63.2" y="96.8">7</text>
<text x="63.2" y="98.6">8</text>
<text x="63.2" y="100.4">9</text>
<text x="88.1" y="96.8">7</text>
<text x="88.1" y="98.6">8</text>
<text x="88.1" y="100.4">9</text>
<text x="113" y="96.8">5</text>
<text x="113" y="98.6">6</text>
<text x="161" y="96.8">2</text>
<text x="31.7" y="109.3">1</text>
<text x="31.7" y="111">2</text>
<text x="31.7" y="112.8">3</text>
<text x="51.1" y="109.6" transform="rotate(-90 51.1 109.6)">4</text>
<text x="52.9" y="109.6" transform="rotate(-90 52.9 109.6)">1</text>
<text x="31.7" y="114.6">4</text>
<text x="31.7" y="116.4">5</text>
<text x="31.7" y="118.2">6</text>
<text x="51.1" y="119.4" transform="rotate(-90 51.1 119.4)">3</text>
<text x="52.9" y="119.4" transform="rotate(-90 52.9 119.4)">2</text>
<text x="113" y="116.4">1</text>
<text x="113" y="118.2">2</text>
<text x="113" y="119.9">3</text>
<text x="113" y="121.7">4</text>
<text x="6.4" y="132.2">B</text>
<text x="117.3" y="136.8">1</text>
<text x="121.9" y="137.7">VCC</text>
<text x="278.6" y="132.2">B</text>
<text x="117.3" y="138.6">5</text>
<text x="117.3" y="143.9">6</text>
<text x="121.9" y="139.5">RESET</text>
<text x="121.9" y="143">ON/SLEEP</text>
<text x="219.2" y="143.3" transform="rotate(-90 219.2 143.3)">1</text>
<text x="221" y="143.3" transform="rotate(-90 221 143.3)">2</text>
<text x="117.3" y="149.3">2</text>
<text x="117.3" y="147.5">3</text>
<text x="121.9" y="148.4">DIN/CONFIG</text>
<text x="121.9" y="144.8">PWM0/RSSI</text>
<text x="172.4" y="147.5">3</text>
<text x="177" y="148.4">Vin</text>
<text x="188.5" y="148.4">+Vout</text>
<text x="196.4" y="147.5">2</text>
<text x="117.3" y="152.8">4</text>
<text x="117.3" y="154.6">9</text>
<text x="117.3" y="151">7</text>
<text x="121.9" y="150.2">DOUT</text>
<text x="121.9" y="153.7">CD/DOUT_EN/DO8</text>
<text x="121.9" y="155.5">DTR/SLEEP_RQ/DI8</text>
<text x="121.9" y="151.9">PWM1</text>
<text x="185.4" y="153.9" transform="rotate(-90 185.4 153.9)">ADJ</text>
<text x="121.9" y="157.3">CTS/DIO7</text>
<text x="121.9" y="159">RTS/AD6/DIO6</text>
<text x="121.9" y="160.8">ASSOC/AD5/DIO5</text>
<text x="184.5" y="158.5" transform="rotate(-90 184.5 158.5)">1</text>
<text x="121.9" y="162.6">RF_TX/AD4/DIO4</text>
<text x="121.9" y="164.4">COORD_SEL/AD3/DIO3</text>
<text x="121.9" y="166.2">AD2/DIO2</text>
<text x="121.9" y="167.9">AD1/DIO1</text>
<text x="117.3" y="170.6">8</text>
<text x="121.9" y="169.7">AD0/DIO0</text>
<text x="121.9" y="173.3">VREF</text>
<text x="121.9" y="171.5">NC</text>
<text x="121.9" y="175">GND</text>
<text x="172.4" y="179.5">1</text>
<text x="181.3" y="179.5">1</text>
<text x="6.4" y="181.4">A</text>
<text x="278.6" y="181.4">A</text>
<text x="215.9" y="188.3">Title</text>
<text x="215.9" y="193.7">Size</text>
<text x="216.8" y="196.3">A3</text>
<text x="224.8" y="193.7">Number</text>
<text x="260.4" y="193.7">Revision</text>
<text x="22.1" y="203.5">1</text>
<text x="56.4" y="203.5">2</text>
<text x="90.8" y="203.5">3</text>
<text x="125" y="203.5">4</text>
<text x="159.4" y="203.5">5</text>
<text x="193.7" y="203.5">6</text>
<text x="215.9" y="199">Date:</text>
<text x="215.9" y="200.8">File:</text>
<text x="223.9" y="199">23-Nov-2010</text>
<text x="223.9" y="200.8">D:\plan\产产产产\arduino\arduino_NGDM0916.DDB</text>
<text x="228" y="203.5">7</text>
<text x="251.5" y="200.8">Drawn By:</text>
<text x="251.5" y="199">Sheet</text>
<text x="256.5" y="199">of</text>
<text x="262.4" y="203.5">8</text>
</g>
<g font-size="1.6" fill="#000080">
<text x="163.5" y="28.4">J14</text>
<text x="30.1" y="33.7">J1</text>
<text x="62.1" y="33.7">J5</text>
<text x="87" y="33.7">J6</text>
<text x="213.3" y="33.7">J15</text>
<text x="102.8" y="40.9">C2</text>
<text x="197.1" y="37.3">C12</text>
<text x="101" y="44.4">100nF</text>
<text x="115.5" y="42.3">C3</text>
<text x="115.5" y="44.1">100nF</text>
<text x="135" y="42.5">C4</text>
<text x="135" y="44.2">100nF</text>
<text x="140.4" y="44.1">100nF</text>
<text x="142.2" y="42.3">C5</text>
<text x="163.5" y="42.6">J19</text>
<text x="197.1" y="42.6">100nF</text>
<text x="30.1" y="53.3">J2</text>
<text x="213.3" y="49.7">APC&amp;BT</text>
<text x="156.4" y="58.6">J13</text>
<text x="197.1" y="58.6">C1</text>
<text x="62.1" y="60.4">J8</text>
<text x="87" y="60.4">J9</text>
<text x="189.1" y="62">R1</text>
<text x="189.1" y="63.8">4.7K</text>
<text x="191.9" y="65.7">U1</text>
<text x="198.9" y="64">100nF</text>
<text x="207.8" y="65">R3</text>
<text x="207.8" y="68.6">R5</text>
<text x="207.8" y="71.8">10R</text>
<text x="207.8" y="68.2">2.2K</text>
<text x="219.3" y="69.1">R7</text>
<text x="219.3" y="70.9">120R</text>
<text x="231.1" y="71.1">J16</text>
<text x="181.1" y="77.5">R8</text>
<text x="191.9" y="76.2">SP485CN</text>
<text x="207.8" y="73.9">R6</text>
<text x="207.8" y="73.9">R4</text>
<text x="207.8" y="77.1">2.2K</text>
<text x="211.3" y="73.5">10R</text>
<text x="30.1" y="78.2">J3</text>
<text x="62.1" y="83.5">J10</text>
<text x="87" y="83.5">J11</text>
<text x="181.1" y="80.6">1K</text>
<text x="111.9" y="87.1">SD</text>
<text x="159.9" y="92.4">J17</text>
<text x="175.8" y="95.8">D1</text>
<text x="190.9" y="94">R2</text>
<text x="190.9" y="95.8">4.7K</text>
<text x="200.8" y="92.2">C8</text>
<text x="200.8" y="94">100nF</text>
<text x="207.9" y="92.2">C9</text>
<text x="207.9" y="94">100nF</text>
<text x="175.8" y="97.5">SS14</text>
<text x="30.1" y="106.6">J4</text>
<text x="193.4" y="102.9">L</text>
<text x="55" y="113.5">RST</text>
<text x="111.9" y="113.7">IIC</text>
<text x="74.5" y="118.7">C6</text>
<text x="81.7" y="118.7">C7</text>
<text x="72.8" y="120.5">100nF</text>
<text x="79.9" y="120.5">100nF</text>
<text x="120.8" y="135">XBee</text>
<text x="175.9" y="143.9">U2</text>
<text x="216.8" y="140.4">J7</text>
<text x="72.6" y="146.8">R9</text>
<text x="72.6" y="150">10K</text>
<text x="175.9" y="145.7">CX1117-3.3</text>
<text x="80.6" y="150.9">R10</text>
<text x="80.6" y="152.7">15K</text>
<text x="204.4" y="152.7">C10</text>
<text x="204.4" y="154.4">4.7uF</text>
<text x="213.3" y="154.4">C11</text>
<text x="93.9" y="158.3">ASSOC</text>
<text x="102.8" y="159.2">R12</text>
<text x="213.3" y="156.2">100nF</text>
<text x="69.4" y="163.5">T1</text>
<text x="76.2" y="166.3">R11</text>
<text x="102.8" y="162.4">1K</text>
<text x="67.6" y="172.6">9013</text>
<text x="76.2" y="169.5">1K</text>
<text x="120.8" y="177.7">XBEE-PRO</text>
<text x="171.5" y="177.7">A</text>
<text x="180.4" y="177.7">B</text>
</g>
<g font-size="1.6" fill="#800000">
<text x="40.8" y="35.5">RXD</text>
<text x="53.2" y="35.5">RXD</text>
<text x="78.1" y="35.5">D4</text>
<text x="40.8" y="37.3">TXD</text>
<text x="40.8" y="39.1">CE</text>
<text x="40.8" y="40.9">PWM1</text>
<text x="53.2" y="37.3">TXD</text>
<text x="53.2" y="39.1">CE</text>
<text x="53.2" y="40.9">PWM1</text>
<text x="78.1" y="37.3">PWM2</text>
<text x="78.1" y="39.1">PWM3</text>
<text x="78.1" y="40.9">D7</text>
<text x="188.4" y="39.1">RESET</text>
<text x="40.8" y="44.4">PWM2</text>
<text x="40.8" y="46.2">PWM3</text>
<text x="40.8" y="42.6">D4</text>
<text x="40.8" y="48">D7</text>
<text x="40.8" y="56.9">PWM4</text>
<text x="40.8" y="58.6">PWM5/SS</text>
<text x="40.8" y="55.1">D8</text>
<text x="40.8" y="60.4">PWM6/MOSI</text>
<text x="40.8" y="62.2">D12/MISO</text>
<text x="40.8" y="64">D13/SCK</text>
<text x="51.4" y="64">PWM4</text>
<text x="51.4" y="65.7">PWM5/SS</text>
<text x="51.4" y="62.2">D8</text>
<text x="76.3" y="62.2">PWM6/MOSI</text>
<text x="76.3" y="64">D12/MISO</text>
<text x="76.3" y="65.7">D13/SCK</text>
<text x="40.8" y="80">AD0</text>
<text x="40.8" y="81.7">AD1</text>
<text x="40.8" y="83.5">AD2</text>
<text x="40.8" y="85.3">AD3</text>
<text x="40.8" y="87.1">AD4</text>
<text x="40.8" y="88.9">AD5</text>
<text x="53.2" y="85.3">AD0</text>
<text x="53.2" y="87.1">AD1</text>
<text x="53.2" y="88.9">AD2</text>
<text x="78.1" y="85.3">AD3</text>
<text x="78.1" y="87.1">AD4</text>
<text x="78.1" y="88.9">AD5</text>
<text x="103" y="88.9">D12/MISO</text>
<text x="184.8" y="87.1">D13/SCK</text>
<text x="103" y="90.6">D13/SCK</text>
<text x="103" y="92.4">PWM5/SS</text>
<text x="103" y="94.1">PWM6/MOSI</text>
<text x="44.3" y="108.4">RESET</text>
<text x="104.8" y="119">AD5</text>
<text x="104.8" y="120.8">AD4</text>
<text x="115.5" y="136.8">1</text>
<text x="115.5" y="138.6">5</text>
<text x="115.5" y="143.9">6</text>
<text x="115.5" y="142.2">1313</text>
<text x="63.9" y="147.5">APC-TXD</text>
<text x="99.4" y="149.3">APC-RXD</text>
<text x="115.5" y="149.3">2</text>
<text x="115.5" y="147.5">3</text>
<text x="115.5" y="152.8">4</text>
<text x="115.5" y="151">7</text>
<text x="115.5" y="154.6">9</text>
<text x="58.5" y="159.9">RESET</text>
<text x="115.5" y="161.7">1111</text>
<text x="115.5" y="156.4">1212</text>
<text x="115.5" y="159.9">1515</text>
<text x="115.5" y="158.2">1616</text>
<text x="115.5" y="163.5">1717</text>
<text x="115.5" y="165.3">1818</text>
<text x="115.5" y="167">1919</text>
<text x="115.5" y="170.6">8</text>
<text x="115.5" y="172.4">1414</text>
<text x="115.5" y="168.8">2020</text>
<text x="115.5" y="174.2">1010</text>
</g>
<g font-size="1.6" fill="#00f">
<text x="108.5" y="37.3">VCC</text>
<text x="135.9" y="37.3">+5</text>
<text x="207.6" y="38.2">+5</text>
<text x="53.2" y="45.3">VCC</text>
<text x="78.1" y="45.3">VCC</text>
<text x="187.5" y="56.9">+5</text>
<text x="201.7" y="58.6">+5</text>
<text x="53.2" y="70.2">VCC</text>
<text x="78.1" y="70.2">VCC</text>
<text x="220" y="79.1">+5</text>
<text x="198.2" y="87.1">+5</text>
<text x="154.8" y="92.4">VCC</text>
<text x="172.5" y="90.6">VCC</text>
<text x="54.6" y="98.6">+5</text>
<text x="79.5" y="98.6">+5</text>
<text x="104.4" y="98.6">+5</text>
<text x="39.9" y="104.8">+5</text>
<text x="173.3" y="104.8">+5</text>
<text x="75.4" y="113.7">+5</text>
<text x="102.1" y="113.7">+5</text>
<text x="44.9" y="124.4">VIN</text>
<text x="110.3" y="129.7">3.3V</text>
<text x="159" y="143.9">+5</text>
<text x="209.9" y="143.9">3.3V</text>
</g>
<g font-size="1.6" fill="#f00">
<text x="206" y="36.4">GND</text>
<text x="135.2" y="48">GND</text>
<text x="172.5" y="53.3">GND</text>
<text x="193.9" y="64">GND</text>
<text x="39.2" y="72.9">GND</text>
<text x="218.4" y="77.3">GND</text>
<text x="201" y="78.2">GND</text>
<text x="53" y="93.3">GND</text>
<text x="77.9" y="93.3">GND</text>
<text x="201" y="97.7">GND</text>
<text x="188.5" y="111.9">GND</text>
<text x="160.1" y="117.3">GND</text>
<text x="39.2" y="124.4">GND</text>
<text x="51.6" y="124.4">GND</text>
<text x="74.8" y="124.4">GND</text>
<text x="183.2" y="163.5">GND</text>
</g>
<g font-size="1.4" fill="#800000">
<text x="202.6" y="40.9">APC-TXD 4</text>
<text x="157.9" y="46.6" transform="rotate(-90 157.9 46.6)">VIN</text>
<text x="202.6" y="42.6">APC-RXD 5</text>
<text x="163.5" y="60.4">APC-RXD</text>
<text x="163.5" y="62.2">APC-TXD</text>
<text x="165.3" y="65.7">RXD</text>
<text x="165.3" y="67.5">TXD</text>
<text x="165.3" y="69.3">CE</text>
</g>
</svg>
